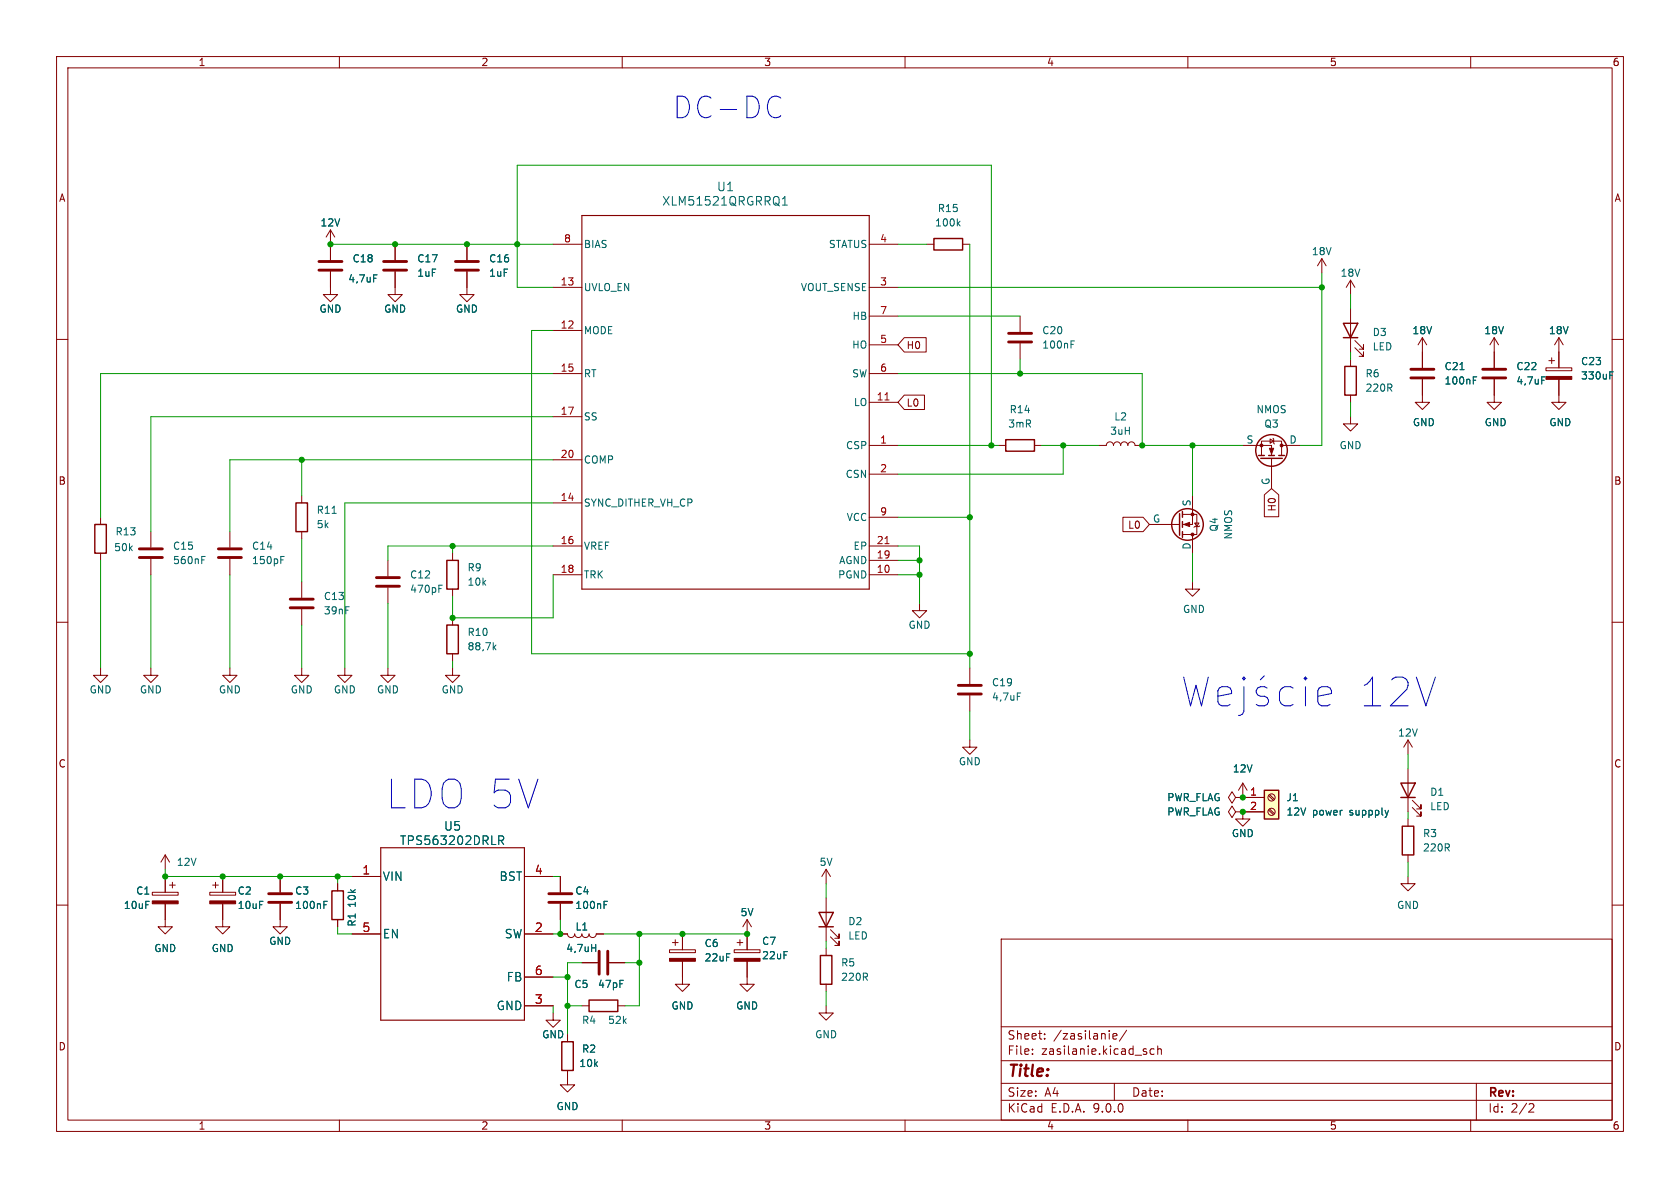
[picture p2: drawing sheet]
<svg xmlns="http://www.w3.org/2000/svg" width="297mm" height="210mm" viewBox="0 0 297 210" stroke-linecap="round" stroke-linejoin="round" font-family="sans-serif">
<g fill="none" stroke="#840000" stroke-width=".18">
<path d="M10 10h277v190h-277zM12 12h273v186h-273zM60 10v2M110 10v2M160 10v2M210 10v2M260 10v2M58.4 48v4.1h1.3l-1.3 1.2-1.3-1.2h1.3M58.4 40.6l-.7 1.3M58.4 40.6l.8 1.3M58.4 40.6v5.4M69.8 48v4.1h1.3l-1.3 1.2-1.2-1.2h1.2"/>
<path d="M69.8 43.2v2.8M82.5 48v4.1h1.3l-1.3 1.2-1.2-1.2h1.2M82.5 43.2v2.8M97.8 43.2h5.1M97.8 50.8h5.1M97.8 58.4h5.1M153.7 43.2h5M153.7 50.8h5M153.7 55.9h5M163.8 43.2h1.3M170.2 43.2h1.2M180.3 55.9v2.8"/>
<path d="M238.8 54.6v7.6M251.5 59.7v5.3M251.5 59.7l-.8 1.3M251.5 59.7l.7 1.3M264.2 59.7l-.8 1.3M264.2 59.7l.7 1.3M264.2 59.7v5.3M275.6 59.7l-.8 1.3M275.6 59.7l.8 1.3M275.6 59.7v5.3M10 60h2M97.8 66h5.1"/>
<path d="M97.8 73.7h5.1M153.7 66h5M153.7 61h5M153.7 71.1h5M153.7 78.7h5M176.5 78.7h1.3M180.3 60.7v2.8M182.9 78.7h1.2M194.3 78.7h1.3a.64 .64 0 0 1 .6-.6 .64 .64 0 0 1 .6 .6 .64 .64 0 0 1 .7-.6 .64 .64 0 0 1 .6 .6 .64 .64 0 0 1 .7-.6 .64 .64 0 0 1 .6 .6 .64 .64 0 0 1 .6-.6 .64 .64 0 0 1 .7 .6h1.2M219.7 78.7h5.1v1.8M224.5 77.6l.7 .4-.7 .4zM225 77.5l.2 .1v.8l.1 .1"/>
<path d="M226.6 78.7h3.3M238.8 73.7v1.2h1.2l-1.2 1.3-1.3-1.3h1.3M239.5 61.5l1.5 1.5v-.8v.8h-.7M239.5 60.2l1.5 1.5v-.7v.7h-.7M251.5 67.1v4h1.2l-1.2 1.3-1.3-1.3h1.3M264.2 67.1v4h1.2l-1.2 1.3-1.3-1.3h1.3M273.3 65h4.6v.5h-4.6zM273.8 63.8h1M274.3 63.2v1.1M275.6 67.1v4h1.3l-1.3 1.3-1.3-1.3h1.3M285 60h2M17.8 91.4v1.3"/>
<path d="M17.8 97.8v1.3M26.7 94v2.8M26.7 98.8v2.8M40.6 94v2.8M40.6 98.8v2.8M53.3 87.6v1.3M53.3 94v1.3M68.6 99.1v2.8M80 97.8v1.3M97.8 81.3h5.1M97.8 88.9h5.1M97.8 96.5h5.1"/>
<path d="M153.7 96.5h5M153.7 83.8h5M153.7 91.4h5M153.7 99.1h5M203.2 92.7h5.3M209 90.9h2.6v3.6h-2.6M210.8 87.6v5.1h-1.8M210.8 94.5v3.3M211.2 92.5h.8l-.4 .6zM212.1 93l-.1 .1h-.8l-.1 .1M223 80.5v-2.5h3.6v2.5M224.8 81v5.4"/>
<path d="M10 110h2M17.8 118.1v1.3h1.2l-1.2 1.3-1.3-1.3h1.3M26.7 118.1v1.3h1.2l-1.2 1.3-1.3-1.3h1.3M40.6 118.1v1.3h1.3l-1.3 1.3-1.2-1.3h1.2M53.3 102.9v2.8M53.3 107.7v2.8M68.6 103.9v2.8M80 104.1v1.3M80 109.2v1.3M80 115.6v1.2M97.8 101.6h5.1M153.7 101.6h5"/>
<path d="M162.6 106.7v1.3h1.2l-1.2 1.2-1.3-1.2h1.3M171.4 118.1v2.8M210.8 102.9v1.2h1.3l-1.3 1.3-1.3-1.3h1.3M285 110h2M171.4 130.8v1.3h1.3l-1.3 1.3-1.2-1.3h1.2M171.4 122.9v2.8M219.7 138.4l-.8 1.3M219.7 138.4l.8 1.3M219.7 138.4v2.6M248.9 135.9v7.6M26.9 157.7h4.6v.5h-4.6zM29.2 159.8v4h1.3l-1.3 1.3-1.3-1.3h1.3"/>
<path d="M29.2 151.1l-.8 1.3M29.2 151.1l.8 1.3M29.2 151.1v2.6M29.2 154.9v2.8M30 156.5h1M30.5 156v1M37.1 157.7h4.6v.5h-4.6zM37.6 156.5h1M38.1 156v1M39.4 159.8v4h1.2l-1.2 1.3-1.3-1.3h1.3M39.4 154.9v2.8M49.5 159.8v4h1.3l-1.3 1.3-1.2-1.3h1.2"/>
<path d="M49.5 154.9v2.8M59.7 156.2v1.3M62.2 154.9h5.1M92.7 154.9h5.1M99.1 154.9v2.8M99.1 159.8v2.8M146 158.8v7.6M218.4 141l-.6-1-.6 1 .6 1 .6-1h1.3M218.4 143.5l-.6-1-.6 1 .6 1 .6-1h1.3M219.7 141h.1M219.7 143.5h.1M219.7 143.5v1.3h1.3l-1.3 1.3-1.3-1.3h1.3"/>
<path d="M248.9 154.9v1.3h1.3l-1.3 1.3-1.3-1.3h1.3M248.9 144.8v1.3M248.9 151.1v1.3M249.7 142.7l1.5 1.6v-.8v.8h-.8M249.7 141.5l1.5 1.5v-.8v.8h-.8M10 160h2M59.7 162.6v1.2M62.2 165.1h5.1M92.7 165.1h5.1M92.7 172.7h5.1M92.7 177.8h5.1M97.8 179.1v1.2h1.3l-1.3 1.3-1.3-1.3h1.3"/>
<path d="M99.1 165.1h1.2a.64 .64 0 0 0 .7 .6 .64 .64 0 0 0 .6-.6 .64 .64 0 0 0 .6 .6 .64 .64 0 0 0 .7-.6 .64 .64 0 0 0 .6 .6 .64 .64 0 0 0 .6-.6 .64 .64 0 0 0 .7 .6 .64 .64 0 0 0 .6-.6h1.3M102.9 170.2h2.8M107.7 170.2h2.8M118.4 167.9h4.5v.5h-4.5zM118.9 166.6h1M119.4 166.1v1M120.6 169.9v4.1h1.3l-1.3 1.3-1.2-1.3h1.2M120.6 165.1v2.8M129.8 167.9h4.6v.5h-4.6zM130.3 166.6h1M130.8 166.1v1M132.1 169.9v4.1h1.2l-1.2 1.3-1.3-1.3h1.3"/>
<path d="M132.1 162.6l-.8 1.2M132.1 162.6l.7 1.2M132.1 162.6v5.3M146 177.8v1.3h1.3l-1.3 1.2-1.2-1.2h1.2M146 167.6v1.3M146 174v1.3M146.8 165.6l1.5 1.5v-.7v.7h-.7M146.8 164.3l1.5 1.6v-.8v.8h-.7M177 166h108v32h-108zM285 160h2M60 198v2M100.3 189.2v2.6h1.3l-1.3 1.2-1.2-1.2h1.2"/>
<path d="M100.3 182.9v1.3M110 198v2M160 198v2M177 194.5h108M177 191.5h108M177 187.5h108M177 181.5h108M182.5 186.3v.1M182.5 185.5v.1M184.7 183.6v.1M184.7 182.8v.1M196.7 183.2l.8-.1-.1-.3-.4-.1-.3 .2 .1 .7h.6"/>
<path d="M197 191.5v3M199.2 182.1l-1.3 2M202.7 186v.3M204 185.5l-.4-.1-.3 .3v.4l.2 .2h.5M204.7 185.5l.2-.1 .3 .1 .1 .9M204.7 184.9v1.5M210 198v2M260 198v2M261 191.5v6.5M270.5 195.1l.5 .1 .2 .3-1 1.1h1"/>
</g>
<g fill="none" stroke="#840000" stroke-width=".51">
<path d="M56.4 46.2h4.1M56.4 47.8h4.1M67.8 46.2h4.1M67.8 47.8h4.1M80.5 46.2h4.1M80.5 47.8h4.1M178.3 58.9h4.1M178.3 60.5h4.1M249.4 65.3h4.1M249.4 66.8h4.1M262.1 65.3h4.1M262.1 66.8h4.1"/>
<path d="M24.6 97h4.1M24.6 98.6h4.1M38.6 97h4.1M38.6 98.6h4.1M51.3 105.9h4.1M51.3 107.4h4.1M66.5 102.1h4.1M66.5 103.6h4.1M169.4 121.2h4.1M169.4 122.7h4.1M47.5 158h4.1M47.5 159.5h4.1"/>
<path d="M97 158h4.1M97 159.5h4.1M105.9 168.1v4.1M107.4 168.1v4.1"/>
</g>
<g fill="none" stroke="#006464" stroke-width=".18">
<path d="M138.3 36.3h.9M138.3 35.2l.5-.5v1.6M169.4 39.5l.3 .4M169.7 39.1l-.5 .5M66.1 48.6h.6M189.3 60.9h.5M189.3 60.3h.6M258.1 65.3h.7M260.5 67.2h.4M260.5 66.6h.6M272.6 66.6h.6M284.6 66.3h.4"/>
<path d="M284.6 65.7h.6M35.7 99h.4M35.7 98.4h.6M49.6 99h.5M49.6 98.4h.6M58.7 90.7h.7M77.6 104.1h.4M77.6 103.4h.6M87.3 114.4l.4 .5M87.7 114l-.5 .5M179.8 122.5h.7M57.3 159.9h.4"/>
<path d="M57.3 159.3h.6M88.2 147.8h.6l.2 .3-.1 .4-.7 .1M88.5 148.6l.5 .7M106.8 159.9h.4M106.8 159.3h.6M104.6 167.6h.7M105.3 166.9v1.3"/>
</g>
<path d="M102.9 38.1h50.8v66h-50.8zM67.3 149.9h25.4v30.4h-25.4z" fill="none" stroke="#840000" stroke-width=".2"/>
<path d="M156.5 70.7h.7M156.5 96.1h.7" fill="none" stroke="#a90000" stroke-width=".18"/>
<g fill="#840000" stroke="#840000" stroke-width=".18">
<path d="M118.4 169.4h4.5v.5h-4.5z"/>
<path d="M129.8 169.4h4.6v.5h-4.6z"/>
<path d="M273.3 66.5h4.6v.6h-4.6z"/>
<path d="M26.9 159.3h4.6v.5h-4.6z"/>
<path d="M37.1 159.3h4.6v.5h-4.6z"/>
<path d="M209.3 92.7l1-.4v.8z"/>
<path d="M224.4 79.2h.8l-.4 1.1z"/>
<circle cx="210.8" cy="94.5" r=".25"/>
<circle cx="210.8" cy="90.9" r=".25"/>
<circle cx="226.6" cy="78.7" r=".25"/>
<circle cx="223" cy="78.7" r=".25"/>
</g>
<g fill="none" stroke="#840000" stroke-width=".25">
<path d="M165.1 42.2h5.1v2h-5.1zM237.5 57.2h2.5l-1.2 2.5zM237.5 59.7h2.5M177.8 77.7h5.1v2.1h-5.1zM16.8 92.7h2v5.1h-2zM52.3 88.9h2.1v5.1h-2.1zM79 99.1h2v5h-2zM208.5 90.8v3.8M209 90.4v1M209 92.2v1M209 94v1M222.5 80.5h1"/>
<path d="M222.9 81h3.8M224.3 80.5h1M226.1 80.5h1M79 110.5h2v5.1h-2zM247.6 138.4h2.6l-1.3 2.6zM58.7 157.5h2v5.1h-2zM247.6 141h2.6M247.9 146.1h2v5h-2zM144.8 161.3h2.5l-1.3 2.5zM144.8 163.8h2.5M145 168.9h2.1v5.1h-2.1zM99.3 184.2h2v5h-2z"/>
<circle cx="224.8" cy="79.6" r="2.79"/>
<circle cx="209.9" cy="92.7" r="2.79"/>
</g>
<path d="M223.5 139.7h2.6v5.1h-2.6z" fill="#ffffc2"/>
<path d="M237.7 64.8h2.1v5.1h-2.1zM223.5 139.7h2.6v5.1h-2.6zM104.1 176.8h5.1v2h-5.1z" fill="none" stroke="#840000" stroke-width=".25"/>
<g fill="none" stroke="#840000" stroke-width=".18">
<path d="M58.4 43.2v2.8M58.4 48v2.8M69.8 43.2v2.8M69.8 48v2.8M82.5 43.2v2.8M82.5 48v2.8M159.9 59.7h3.8v2.5h-3.8l-1.2-1.2zM233.7 45.7l-.8 1.3M233.7 45.7l.7 1.3M233.7 45.7v2.6M238.8 49.5v2.6M238.8 49.5l-.8 1.3"/>
<path d="M238.8 49.5l.7 1.3M159.9 69.8h3.5v2.6h-3.5l-1.2-1.3zM238.8 63.5v1.3M238.8 69.9v1.2M251.5 62.2v2.8M251.5 67.1v2.8M264.2 62.2v2.8M264.2 67.1v2.8M275.6 62.2v2.8M275.6 67.1v2.8M198.5 91.4h3.6l1.1 1.3-1.1 1.3h-3.6zM223.5 87.5l1.3-1.1 1.3 1.1v3.8h-2.6z"/>
<path d="M53.3 118.1v1.3h1.3l-1.3 1.3-1.2-1.3h1.2M61 118.1v1.3h1.2l-1.2 1.3-1.3-1.3h1.3M68.6 118.1v1.3h1.2l-1.2 1.3-1.3-1.3h1.3M80 118.1v1.3h1.3l-1.3 1.3-1.3-1.3h1.3M248.9 130.8l-.7 1.3M248.9 130.8l.8 1.3M248.9 130.8v2.6M29.2 154.9v2.8M29.2 159.8v2.8M39.4 154.9v2.8M39.4 159.8v2.8M49.5 154.9v2.8"/>
<path d="M49.5 159.8v2.8M59.7 156.2v1.3M62.2 154.9h5.1M92.7 154.9h5.1M99.1 154.9v2.8M99.1 159.8v2.8M146 153.7l-.7 1.2M146 153.7l.8 1.2M146 153.7v2.5M219.7 141h.1M219.7 143.5h.1M219.7 141h3.8"/>
<path d="M219.7 143.5h3.8M224.3 140.6l.8 .9M224.3 143.2l.8 .8M224.4 140.5l.9 .8M224.4 143l.9 .8M59.7 162.6v1.2M62.2 165.1h5.1M92.7 177.8h5.1M92.7 165.1h5.1M92.7 172.7h5.1M99.1 165.1h1.2M102.9 177.8h1.2"/>
<path d="M102.9 170.2h2.8M105.4 165.1h1.3M107.7 170.2h2.8M109.2 177.8h1.3M120.6 165.1v2.8M120.6 169.9v2.8M132.1 165.1v2.8M132.1 169.9v2.8M100.3 182.9v1.3M100.3 189.2v1.3"/>
<circle cx="224.8" cy="143.5" r=".63"/>
<circle cx="224.8" cy="141" r=".63"/>
</g>
<g fill="none" stroke="#006464" stroke-width=".18">
<path d="M66.1 48.6h.6M258.1 65.3h.7M260.5 67.2h.4M260.5 66.6h.6M272.6 66.6h.6M284.6 66.3h.4M284.6 65.7h.6M57.3 159.9h.4M57.3 159.3h.6M88.2 147.8h.6l.2 .3-.1 .4-.7 .1M88.5 148.6l.5 .7M106.8 159.9h.4"/>
<path d="M106.8 159.3h.6M245.5 143.2l-.3 .9M104.6 167.6h.7M105.3 166.9v1.3"/>
</g>
<g fill="none" stroke="#009600" stroke-width=".18">
<path d="M58.4 43.2h39.4M97.8 50.8h-6.4v-21.6h83.9v49.5M97.8 58.4h-3.8v57.2h77.4M158.7 55.9h21.6M158.7 43.2h5.1M158.7 50.8h75M171.4 43.2v74.9M233.7 48.3v30.4h-3.8M238.8 52.1v2.5M97.8 66h-80v25.4M97.8 73.7h-71.1v20.3M158.7 78.7h17.8"/>
<path d="M158.7 66h43.2v12.7h17.8M180.3 63.5v2.5M184.1 78.7h10.2M188 78.7v5.1h-29.3M210.8 78.7v8.9M238.8 62.2v1.3M238.8 71.1v2.6M17.8 99.1v19M53.3 81.3v6.3M53.3 95.3v7.6M80 96.5v1.3M97.8 96.5h-29.2v2.6"/>
<path d="M97.8 81.3h-57.2v12.7M97.8 88.9h-36.8v29.2M158.7 96.5h3.9v10.2M158.7 91.4h12.7M158.7 99.1h3.9M210.8 97.8v5.1M26.7 101.6v16.5M40.6 101.6v16.5M53.3 110.5v7.6M68.6 106.7v11.4M80 116.8v1.3M97.8 101.6v7.6h-17.8v-3.8"/>
<path d="M158.7 101.6h3.9M171.4 125.7v5.1M248.9 133.4v2.5M29.2 153.7v1.2h33M59.7 154.9v1.3M97.8 154.9h1.3M146 156.2v2.6M248.9 143.5v1.3M248.9 152.4v2.5M59.7 163.8v1.3h2.5M97.8 177.8v1.3M97.8 172.7h2.5"/>
<path d="M99.1 162.6v2.5h-1.3M100.3 177.8h2.6M102.9 170.2h-2.6v12.7M106.7 165.1h25.4M110.5 170.2h2.5M113 165.1v12.7h-2.5M146 166.4v1.2M146 175.3v2.5"/>
</g>
<g fill="none" stroke="#0000c2" stroke-width=".18">
<path d="M137.3 17l.7 .4M138 20.4l-.7 .4M209.3 119.7l1.2 5.1 .9-3.7 1 3.7 1.2-5.1M219.9 119.7v.5M219.9 119.7l-.2 .2 .2 .3M219.9 119.7l.2 .2-.2 .3M223.5 119.5l-.7 .7M230.8 119.7v.5M230.8 119.7l-.3 .2 .3 .3M230.8 119.7l.2 .2-.2 .3M215.3 123.1l2.4-.5v-.5l-.2-.5-.5-.2h-1l-.5 .2-.2 .5v1.9l.2 .5 .5 .3h1l.5-.3M219.9 121.4v4.3l-.2 .5-.8 .3"/>
<path d="M224 121.6l-.5-.2h-.7l-.5 .2-.2 .5 .2 .7 .5 .3h.7l.5 .2 .3 .5-.3 .7-.5 .3h-.9l-.5-.3M228.6 121.6l-.5-.2h-.9l-.5 .2-.5 .8v1.4l.5 .7 .5 .3h.9l.5-.3M230.8 121.4v3.4M233 123.1l2.4-.5v-.5l-.3-.5-.4-.2h-1l-.5 .2-.2 .5v1.9l.2 .5 .5 .3h1l.4-.3"/>
</g>
<g fill="#009600" stroke="#009600" stroke-width=".18">
<circle cx="171.4" cy="115.6" r=".46"/>
<circle cx="201.9" cy="78.7" r=".46"/>
<circle cx="188" cy="78.7" r=".46"/>
<circle cx="162.6" cy="99.1" r=".46"/>
<circle cx="171.4" cy="91.4" r=".46"/>
<circle cx="175.3" cy="78.7" r=".46"/>
<circle cx="162.6" cy="101.6" r=".46"/>
<circle cx="91.4" cy="43.2" r=".46"/>
<circle cx="82.5" cy="43.2" r=".46"/>
<circle cx="69.8" cy="43.2" r=".46"/>
<circle cx="53.3" cy="81.3" r=".46"/>
<circle cx="58.4" cy="43.2" r=".46"/>
<circle cx="100.3" cy="172.7" r=".46"/>
<circle cx="99.1" cy="165.1" r=".46"/>
<circle cx="49.5" cy="154.9" r=".46"/>
<circle cx="100.3" cy="177.8" r=".46"/>
<circle cx="59.7" cy="154.9" r=".46"/>
<circle cx="233.7" cy="50.8" r=".46"/>
<circle cx="210.8" cy="78.7" r=".46"/>
<circle cx="180.3" cy="66" r=".46"/>
<circle cx="80" cy="96.5" r=".46"/>
<circle cx="29.2" cy="154.9" r=".46"/>
<circle cx="80" cy="109.2" r=".46"/>
<circle cx="39.4" cy="154.9" r=".46"/>
<circle cx="219.7" cy="143.5" r=".46"/>
<circle cx="219.7" cy="141" r=".46"/>
<circle cx="113" cy="170.2" r=".46"/>
<circle cx="132.1" cy="165.1" r=".46"/>
<circle cx="120.6" cy="165.1" r=".46"/>
<circle cx="113" cy="165.1" r=".46"/>
</g>
<g font-size="7.1" fill="#0000c2">
<text x="239.9" y="125.2">12V</text>
<text x="68.3" y="143.2">LDO 5V</text>
</g>
<text font-size="5.3" fill="#0000c2" x="119" y="21.2">DC-DC</text>
<text font-size="2.8" fill="#840000" x="178" y="190.9">Title:</text>
<g font-size="2.1" fill="#006464">
<text x="126.7" y="34">U1</text>
<text x="117" y="36.6">XLM51521QRGRRQ1</text>
<text x="70.6" y="149.6">TPS563202DRLR</text>
<text x="78.4" y="147">U5</text>
<text x="67.6" y="155.9">VIN</text>
<text x="88.2" y="155.9">BST</text>
<text x="67.6" y="166.1">EN</text>
<text x="89.2" y="166.1">SW</text>
<text x="89.5" y="173.7">FB</text>
<text x="87.7" y="178.8">GND</text>
</g>
<g font-size="2.1" fill="#a90000">
<text x="64" y="154.7">1</text>
<text x="94.5" y="154.7">4</text>
<text x="64" y="164.8">5</text>
<text x="94.5" y="164.8">2</text>
<text x="94.5" y="172.5">6</text>
<text x="94.5" y="177.5">3</text>
</g>
<g font-size="2.1" fill="#840000">
<text x="178" y="184">Sheet:</text>
<text x="186.2" y="184">/zasilanie/</text>
<text x="178" y="186.7">File:</text>
<text x="184.1" y="186.7">zasilanie.kicad_sch</text>
<text x="178" y="196.9">KiCad</text>
<text x="178" y="194.1">Size:</text>
<text x="184.7" y="194.1">A4</text>
<text x="185.7" y="196.9">E.D.A.</text>
<text x="193.3" y="196.9">9.0.0</text>
<text x="200" y="194.1">Date:</text>
<text x="263" y="194.3">Rev:</text>
<text x="263" y="196.9">Id:</text>
<text x="267.1" y="196.9">2/2</text>
</g>
<g font-size="1.8" fill="#840000">
<text x="35" y="11.9">1</text>
<text x="85" y="11.9">2</text>
<text x="135" y="11.9">3</text>
<text x="185" y="11.9">4</text>
<text x="235" y="11.9">5</text>
<text x="285" y="11.9">6</text>
<text x="10.3" y="35.9">A</text>
<text x="285.3" y="35.9">A</text>
<text x="160.2" y="61.9">H0</text>
<text x="160.2" y="72.1">L0</text>
<text x="10.3" y="85.9">B</text>
<text x="285.3" y="85.9">B</text>
<text x="199.3" y="93.7">L0</text>
<text x="225.7" y="90.5" transform="rotate(-90 225.7 90.5)">H0</text>
<text x="10.3" y="135.9">C</text>
<text x="285.3" y="135.9">C</text>
<text x="10.3" y="185.9">D</text>
<text x="285.3" y="185.9">D</text>
<text x="35" y="199.9">1</text>
<text x="85" y="199.9">2</text>
<text x="135" y="199.9">3</text>
<text x="185" y="199.9">4</text>
<text x="235" y="199.9">5</text>
<text x="285" y="199.9">6</text>
</g>
<g font-size="1.8" fill="#006464">
<text x="56.6" y="40.2">12V</text>
<text x="165.2" y="40.2">100k</text>
<text x="165.7" y="37.7">R15</text>
<text x="62.2" y="46.6">C18</text>
<text x="73.7" y="46.6">C17</text>
<text x="86.4" y="46.6">C16</text>
<text x="103.1" y="44">BIAS</text>
<text x="146.4" y="44">STATUS</text>
<text x="231.8" y="45.3">18V</text>
<text x="61.5" y="50.1">4,7uF</text>
<text x="73.7" y="49.1">1uF</text>
<text x="86.4" y="49.1">1uF</text>
<text x="103.1" y="51.7">UVLO_EN</text>
<text x="141.5" y="51.7">VOUT_SENSE</text>
<text x="236.9" y="49.1">18V</text>
<text x="56.4" y="55.5">GND</text>
<text x="67.8" y="55.5">GND</text>
<text x="80.5" y="55.5">GND</text>
<text x="103.1" y="59.3">MODE</text>
<text x="150.6" y="56.7">HB</text>
<text x="184.2" y="59.3">C20</text>
<text x="242.6" y="59.6">D3</text>
<text x="249.6" y="59.3">18V</text>
<text x="262.3" y="59.3">18V</text>
<text x="273.7" y="59.3">18V</text>
<text x="150.6" y="61.8">HO</text>
<text x="184.2" y="61.8">100nF</text>
<text x="242.6" y="62.1">LED</text>
<text x="255.3" y="65.6">C21</text>
<text x="268" y="65.6">C22</text>
<text x="279.4" y="64.7">C23</text>
<text x="103.1" y="66.9">RT</text>
<text x="150.6" y="66.9">SW</text>
<text x="150.9" y="72">LO</text>
<text x="241.3" y="66.9">R6</text>
<text x="241.3" y="69.4">220R</text>
<text x="255.3" y="68.2">100nF</text>
<text x="268" y="68.2">4,7uF</text>
<text x="279.4" y="67.3">330uF</text>
<text x="103.1" y="74.5">SS</text>
<text x="178.2" y="75.8">3mR</text>
<text x="178.4" y="73.3">R14</text>
<text x="196.2" y="77.1">3uH</text>
<text x="196.9" y="74.5">L2</text>
<text x="222" y="73.3">NMOS</text>
<text x="223.4" y="75.8">Q3</text>
<text x="249.7" y="75.5">GND</text>
<text x="262.4" y="75.5">GND</text>
<text x="273.8" y="75.5">GND</text>
<text x="103.1" y="82.1">COMP</text>
<text x="149.5" y="79.6">CSP</text>
<text x="220.3" y="78.5">S</text>
<text x="227.9" y="78.5">D</text>
<text x="236.7" y="79.6">GND</text>
<text x="103.1" y="89.8">SYNC_DITHER_VH_CP</text>
<text x="149.4" y="84.7">CSN</text>
<text x="210.6" y="89.6" transform="rotate(-90 210.6 89.6)">S</text>
<text x="224.5" y="85.8" transform="rotate(-90 224.5 85.8)">G</text>
<text x="20.3" y="94.8">R13</text>
<text x="55.9" y="91">R11</text>
<text x="55.9" y="93.6">5k</text>
<text x="149.6" y="92.3">VCC</text>
<text x="203.7" y="92.5">G</text>
<text x="215.5" y="94.1" transform="rotate(-90 215.5 94.1)">Q4</text>
<text x="218" y="95.5" transform="rotate(-90 218 95.5)">NMOS</text>
<text x="20.1" y="97.6">50k</text>
<text x="30.5" y="99.9">560nF</text>
<text x="30.5" y="97.4">C15</text>
<text x="44.5" y="99.9">150pF</text>
<text x="44.5" y="97.4">C14</text>
<text x="82.6" y="101.2">R9</text>
<text x="103.1" y="97.4">VREF</text>
<text x="148.3" y="99.9">AGND</text>
<text x="150.8" y="97.4">EP</text>
<text x="210.6" y="97.3" transform="rotate(-90 210.6 97.3)">D</text>
<text x="57.2" y="106.3">C13</text>
<text x="72.4" y="105">470pF</text>
<text x="72.4" y="102.5">C12</text>
<text x="82.6" y="103.7">10k</text>
<text x="103.1" y="102.5">TRK</text>
<text x="148.1" y="102.5">PGND</text>
<text x="57.2" y="108.8">39nF</text>
<text x="82.6" y="112.6">R10</text>
<text x="160.5" y="111.4">GND</text>
<text x="209" y="108.6">GND</text>
<text x="82.6" y="115.2">88,7k</text>
<text x="15.7" y="122.8">GND</text>
<text x="24.6" y="122.8">GND</text>
<text x="38.6" y="122.8">GND</text>
<text x="51.3" y="122.8">GND</text>
<text x="58.9" y="122.8">GND</text>
<text x="66.5" y="122.8">GND</text>
<text x="78" y="122.8">GND</text>
<text x="175.3" y="121.5">C19</text>
<text x="175.3" y="124.1">4,7uF</text>
<text x="247.1" y="130.4">12V</text>
<text x="169.4" y="135.5">GND</text>
<text x="217.9" y="136.8">12V</text>
<text x="206.3" y="141.8">PWR_FLAG</text>
<text x="227.3" y="141.8">J1</text>
<text x="252.7" y="140.9">D1</text>
<text x="252.7" y="143.4">LED</text>
<text x="206.3" y="144.4">PWR_FLAG</text>
<text x="217.7" y="148.2">GND</text>
<text x="227.3" y="144.4">12V</text>
<text x="232" y="144.4">power</text>
<text x="238.7" y="144.4">suppply</text>
<text x="251.5" y="148.2">R3</text>
<text x="31.2" y="153.3">12V</text>
<text x="144.8" y="153.3">5V</text>
<text x="251.5" y="150.7">220R</text>
<text x="21.8" y="160.9">10uF</text>
<text x="24" y="158.3">C1</text>
<text x="41.9" y="158.3">C2</text>
<text x="41.9" y="160.9">10uF</text>
<text x="52.1" y="158.3">C3</text>
<text x="52.1" y="160.9">100nF</text>
<text x="63.1" y="160.6" transform="rotate(-90 63.1 160.6)">10k</text>
<text x="101.6" y="158.3">C4</text>
<text x="101.6" y="160.9">100nF</text>
<text x="246.9" y="160.9">GND</text>
<text x="47.5" y="167.2">GND</text>
<text x="63.1" y="163.9" transform="rotate(-90 63.1 163.9)">R1</text>
<text x="101.6" y="164.7">L1</text>
<text x="124.5" y="167.6">C6</text>
<text x="130.8" y="162.2">5V</text>
<text x="134.6" y="167.2">C7</text>
<text x="149.9" y="163.7">D2</text>
<text x="149.9" y="166.3">LED</text>
<text x="27.2" y="168.5">GND</text>
<text x="37.3" y="168.5">GND</text>
<text x="100" y="168.5">4,7uH</text>
<text x="124.5" y="170.2">22uF</text>
<text x="134.6" y="169.8">22uF</text>
<text x="148.6" y="171">R5</text>
<text x="148.6" y="173.6">220R</text>
<text x="101.4" y="174.9">C5</text>
<text x="105.6" y="174.9">47pF</text>
<text x="118.6" y="178.7">GND</text>
<text x="130" y="178.7">GND</text>
<text x="95.8" y="183.7">GND</text>
<text x="102.8" y="181.2">R4</text>
<text x="107.4" y="181.2">52k</text>
<text x="144" y="183.7">GND</text>
<text x="102.3" y="188.8">10k</text>
<text x="102.8" y="186.3">R2</text>
<text x="98.3" y="196.4">GND</text>
</g>
<g font-size="1.8" fill="#a90000">
<text x="99.6" y="42.9">8</text>
<text x="155.5" y="42.9">4</text>
<text x="99" y="50.5">13</text>
<text x="155.5" y="50.5">3</text>
<text x="99" y="58.2">12</text>
<text x="155.5" y="55.6">7</text>
<text x="99" y="65.8">15</text>
<text x="155.5" y="60.7">5</text>
<text x="155.5" y="65.8">6</text>
<text x="154.9" y="70.9">11</text>
<text x="99" y="73.4">17</text>
<text x="99" y="81">20</text>
<text x="155.5" y="78.5">1</text>
<text x="155.5" y="83.6">2</text>
<text x="99" y="88.6">14</text>
<text x="155.5" y="91.2">9</text>
<text x="99" y="96.3">16</text>
<text x="99" y="101.3">18</text>
<text x="154.9" y="96.3">21</text>
<text x="154.9" y="98.8">19</text>
<text x="154.9" y="101.3">10</text>
<text x="220.9" y="140.7">1</text>
<text x="220.9" y="143.3">2</text>
</g>
</svg>
